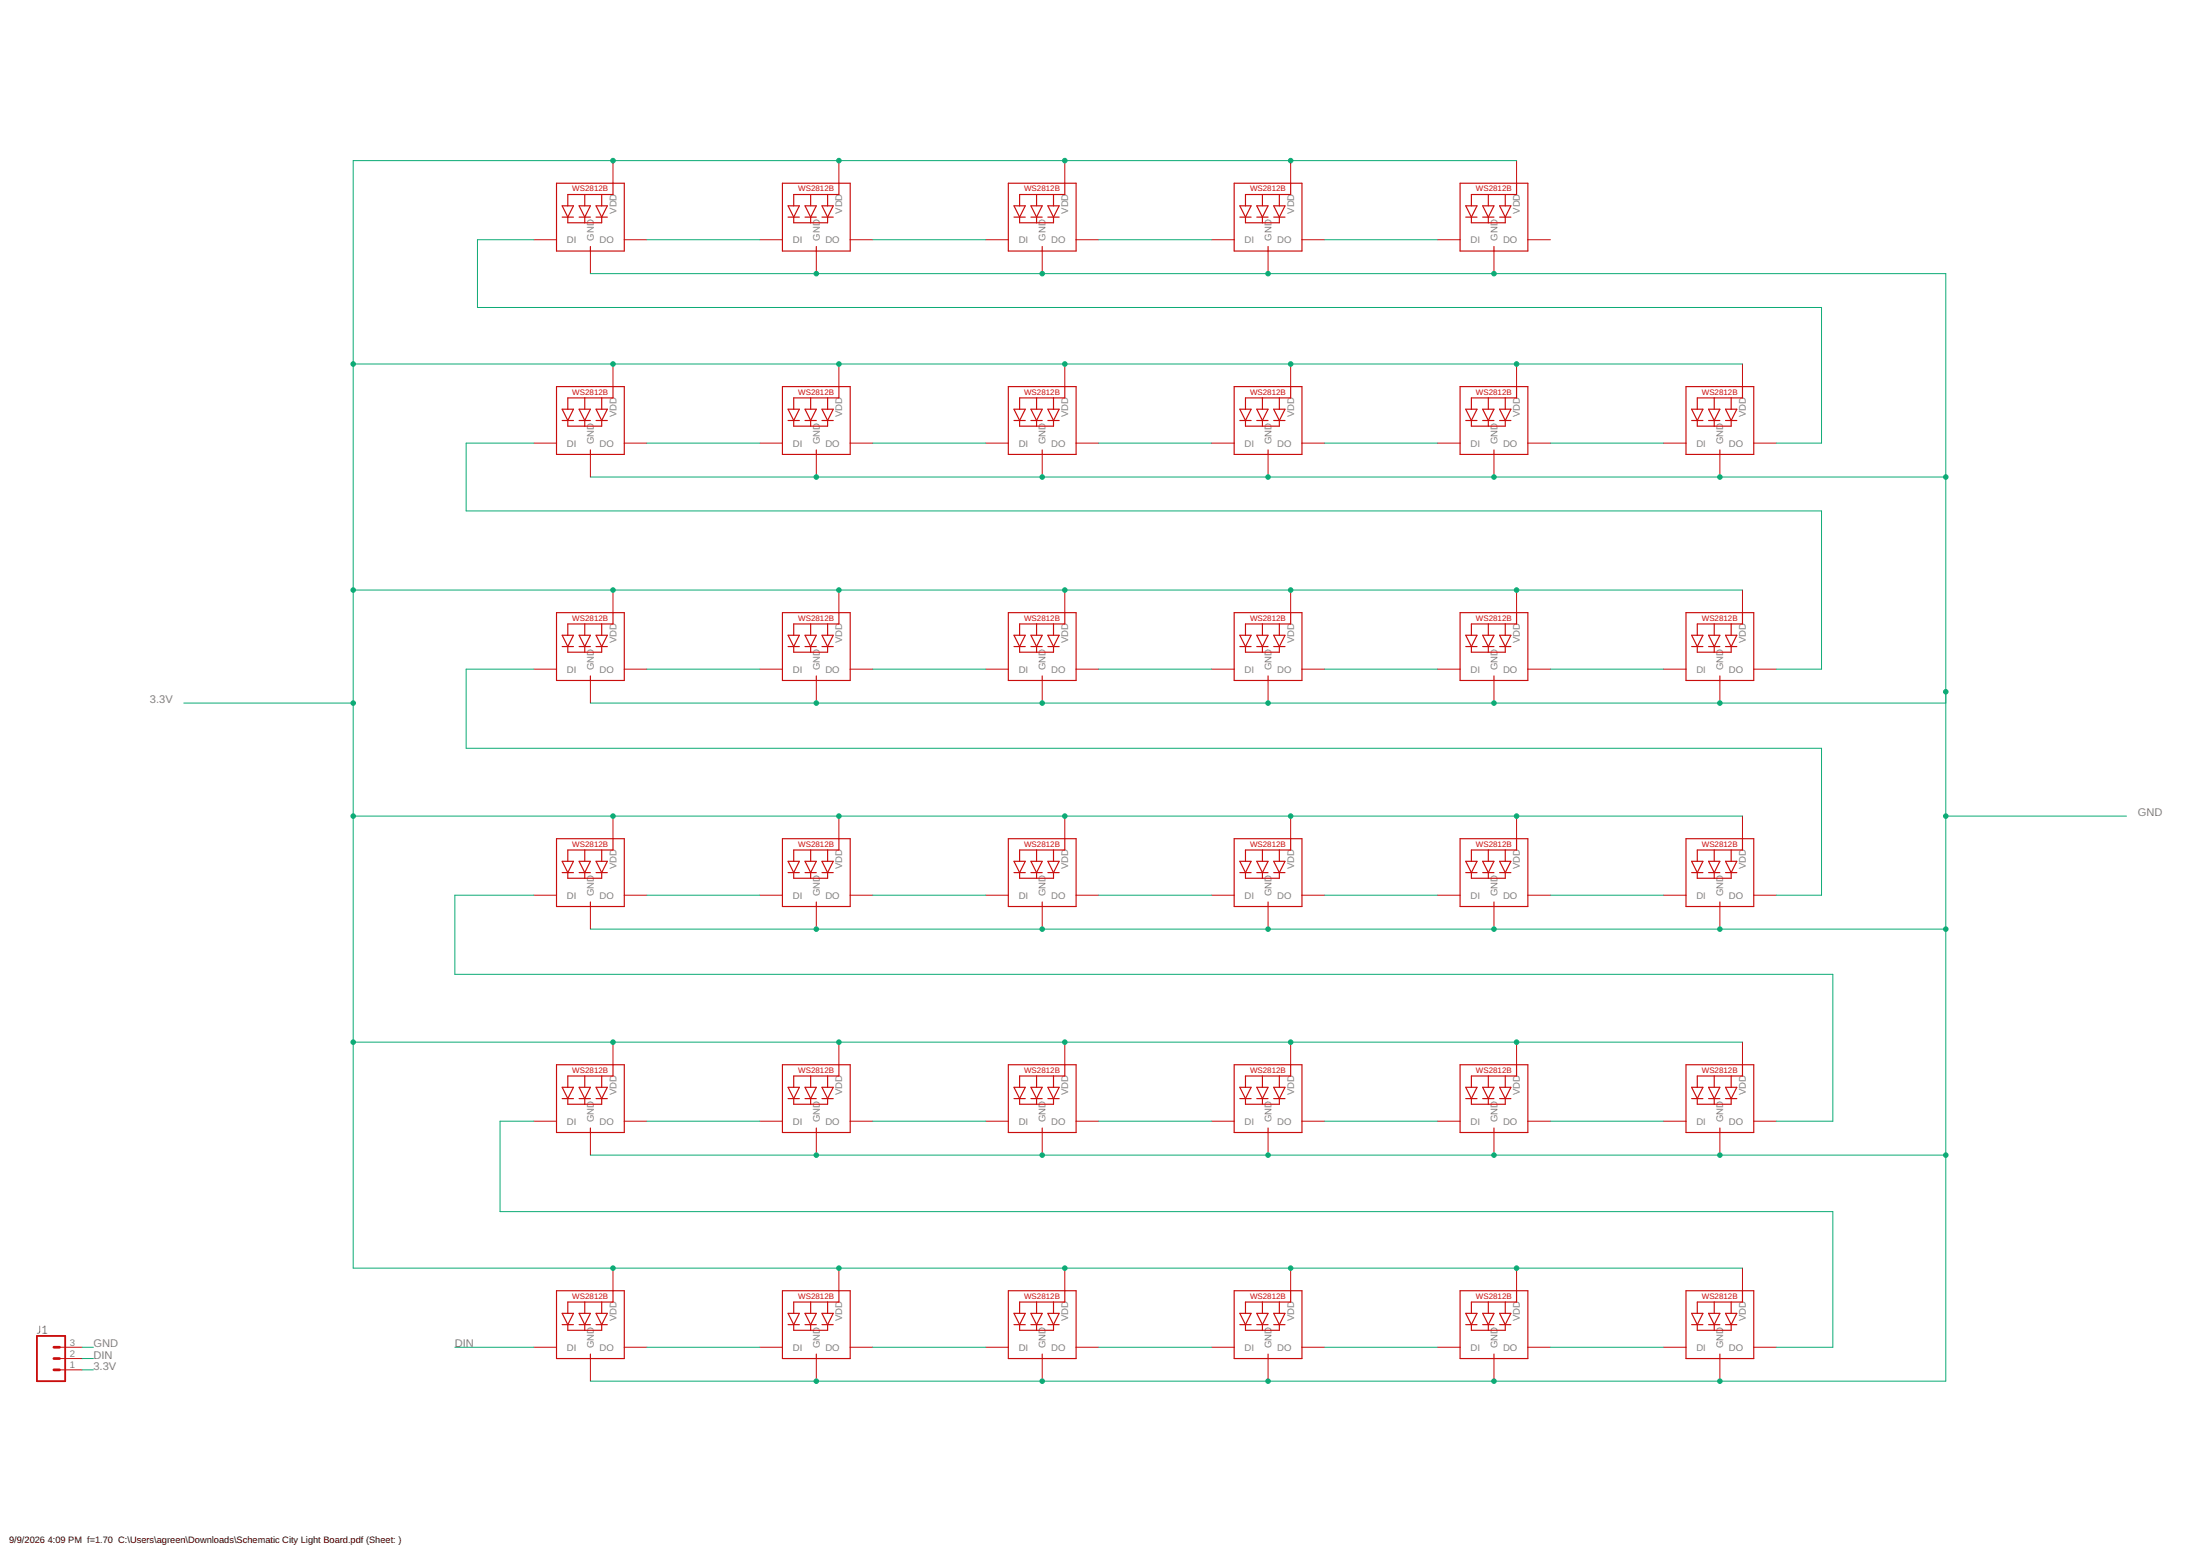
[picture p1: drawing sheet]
<svg xmlns="http://www.w3.org/2000/svg" width="841mm" height="594mm" viewBox="0 0 841 594" stroke-linecap="round" stroke-linejoin="round" font-family="sans-serif">
<path d="M15.2 506.6v2.4l-.4 .4h-.6M16.4 509.4h1.5M16.4 507.3l.7-.7v2.8" fill="none" stroke="#808080" stroke-width=".38"/>
<g fill="none" stroke="#c90d0c" stroke-width=".38">
<path d="M234.3 61.4v8.6M320.7 61.4v8.6M407.1 61.4v8.6M493.4 61.4v8.6M579.8 61.4v8.6M204.1 91.6h8.6M225.7 95.9v8.6M238.7 91.6h8.6M290.5 91.6h8.6M312.1 95.9v8.6M325 91.6h8.7M376.8 91.6h8.7"/>
<path d="M398.4 95.9v8.6M411.4 91.6h8.6M463.2 91.6h8.6M484.8 95.9v8.6M497.7 91.6h8.6M549.5 91.6h8.7M571.1 95.9v8.6M584.1 91.6h8.6M234.3 139.1v8.6M320.7 139.1v8.6M407.1 139.1v8.6M493.4 139.1v8.6"/>
<path d="M579.8 139.1v8.6M666.1 139.1v8.6M204.1 169.3h8.6M225.7 173.6v8.6M238.7 169.3h8.6M290.5 169.3h8.6M312.1 173.6v8.6M325 169.3h8.7M376.8 169.3h8.7M398.4 173.6v8.6M411.4 169.3h8.6M463.2 169.3h8.6"/>
<path d="M484.8 173.6v8.6M497.7 169.3h8.6M549.5 169.3h8.7M571.1 173.6v8.6M584.1 169.3h8.6M635.9 169.3h8.6M657.5 173.6v8.6M670.4 169.3h8.7M234.3 225.4v8.7M320.7 225.4v8.7M407.1 225.4v8.7M493.4 225.4v8.7"/>
<path d="M579.8 225.4v8.7M666.1 225.4v8.7M204.1 255.7h8.6M225.7 260v8.6M238.7 255.7h8.6M290.5 255.7h8.6M312.1 260v8.6M325 255.7h8.7M376.8 255.7h8.7M398.4 260v8.6M411.4 255.7h8.6M463.2 255.7h8.6"/>
<path d="M484.8 260v8.6M497.7 255.7h8.6M549.5 255.7h8.7M571.1 260v8.6M584.1 255.7h8.6M635.9 255.7h8.6M657.5 260v8.6M670.4 255.7h8.7M234.3 311.8v8.6M320.7 311.8v8.6M407.1 311.8v8.6M493.4 311.8v8.6"/>
<path d="M579.8 311.8v8.6M666.1 311.8v8.6M204.1 342h8.6M225.7 346.3v8.7M238.7 342h8.6M290.5 342h8.6M312.1 346.3v8.7M325 342h8.7M376.8 342h8.7M398.4 346.3v8.7M411.4 342h8.6M463.2 342h8.6"/>
<path d="M484.8 346.3v8.7M497.7 342h8.6M549.5 342h8.7M571.1 346.3v8.7M584.1 342h8.6M635.9 342h8.6M657.5 346.3v8.7M670.4 342h8.7M234.3 398.1v8.7M320.7 398.1v8.7M407.1 398.1v8.7M493.4 398.1v8.7"/>
<path d="M579.8 398.1v8.7M666.1 398.1v8.7M204.1 428.3h8.6M225.7 432.7v8.6M238.7 428.3h8.6M290.5 428.3h8.6M312.1 432.7v8.6M325 428.3h8.7M376.8 428.3h8.7M398.4 432.7v8.6M411.4 428.3h8.6M463.2 428.3h8.6"/>
<path d="M484.8 432.7v8.6M497.7 428.3h8.6M549.5 428.3h8.7M571.1 432.7v8.6M584.1 428.3h8.6M635.9 428.3h8.6M657.5 432.7v8.6M670.4 428.3h8.7M234.3 484.5v8.6M320.7 484.5v8.6M407.1 484.5v8.6M493.4 484.5v8.6"/>
<path d="M579.8 484.5v8.6M666.1 484.5v8.6M22.8 514.7h8.6M22.8 519h8.6M204.1 514.7h8.6M225.7 519v8.7M238.7 514.7h8.6M290.5 514.7h8.6M312.1 519v8.7M325 514.7h8.7M376.8 514.7h8.7M398.4 519v8.7"/>
<path d="M411.4 514.7h8.6M463.2 514.7h8.6M484.8 519v8.7M497.7 514.7h8.6M549.5 514.7h8.7M571.1 519v8.7M584.1 514.7h8.6M635.9 514.7h8.6M657.5 519v8.7M670.4 514.7h8.7M22.8 523.3h8.6"/>
</g>
<g fill="none" stroke="#c90d0c" stroke-width=".44">
<path d="M212.7 70h26v25.9h-26zM214.9 78.6h4.3l-2.1 4.4zM221.4 78.6h4.3l-2.2 4.4zM223.5 74.3v4.3M227.9 78.6h4.3l-2.2 4.4zM230 74.3v4.3M234.3 70v4.3h-17.2v4.3M299.1 70h25.9v25.9h-25.9zM301.3 78.6h4.3l-2.2 4.4zM307.7 78.6h4.4l-2.2 4.4zM309.9 74.3v4.3M314.2 78.6h4.3l-2.1 4.4z"/>
<path d="M316.4 74.3v4.3M320.7 70v4.3h-17.3v4.3M385.5 70h25.9v25.9h-25.9zM387.6 78.6h4.3l-2.1 4.4zM394.1 78.6h4.3l-2.1 4.4zM396.3 74.3v4.3M400.6 78.6h4.3l-2.2 4.4zM402.7 74.3v4.3M407.1 70v4.3h-17.3v4.3M471.8 70h25.9v25.9h-25.9zM474 78.6h4.3l-2.2 4.4zM480.4 78.6h4.4l-2.2 4.4z"/>
<path d="M482.6 74.3v4.3M486.9 78.6h4.3l-2.1 4.4zM489.1 74.3v4.3M493.4 70v4.3h-17.3v4.3M558.2 70h25.9v25.9h-25.9zM560.3 78.6h4.3l-2.1 4.4zM566.8 78.6h4.3l-2.1 4.4zM569 74.3v4.3M573.3 78.6h4.3l-2.2 4.4zM575.4 74.3v4.3M579.8 70v4.3h-17.3v4.3M214.9 83h4.3"/>
<path d="M217.1 83v2.1h12.9v-2.1M221.4 83h4.3M223.5 83v2.1M225.7 94.2v1.7M227.9 83h4.3M301.3 83h4.3M303.4 83v2.1h13v-2.1M307.7 83h4.4M309.9 83v2.1M312.1 94.2v1.7M314.2 83h4.3M387.6 83h4.3"/>
<path d="M389.8 83v2.1h12.9v-2.1M394.1 83h4.3M396.3 83v2.1M398.4 94.2v1.7M400.6 83h4.3M474 83h4.3M476.1 83v2.1h13v-2.1M480.4 83h4.4M482.6 83v2.1M484.8 94.2v1.7M486.9 83h4.3M560.3 83h4.3"/>
<path d="M562.5 83v2.1h12.9v-2.1M566.8 83h4.3M569 83v2.1M571.1 94.2v1.7M573.3 83h4.3M212.7 147.7h26v25.9h-26zM214.9 156.3h4.3l-2.1 4.4zM221.4 156.3h4.3l-2.2 4.4zM223.5 152v4.3M227.9 156.3h4.3l-2.2 4.4zM230 152v4.3M234.3 147.7v4.3h-17.2v4.3"/>
<path d="M299.1 147.7h25.9v25.9h-25.9zM301.3 156.3h4.3l-2.2 4.4zM307.7 156.3h4.4l-2.2 4.4zM309.9 152v4.3M314.2 156.3h4.3l-2.1 4.4zM316.4 152v4.3M320.7 147.7v4.3h-17.3v4.3M385.5 147.7h25.9v25.9h-25.9zM387.6 156.3h4.3l-2.1 4.4zM394.1 156.3h4.3l-2.1 4.4zM396.3 152v4.3M400.6 156.3h4.3l-2.2 4.4z"/>
<path d="M402.7 152v4.3M407.1 147.7v4.3h-17.3v4.3M471.8 147.7h25.9v25.9h-25.9zM474 156.3h4.3l-2.2 4.4zM480.4 156.3h4.4l-2.2 4.4zM482.6 152v4.3M486.9 156.3h4.3l-2.1 4.4zM489.1 152v4.3M493.4 147.7v4.3h-17.3v4.3M558.2 147.7h25.9v25.9h-25.9zM560.3 156.3h4.3l-2.1 4.4zM566.8 156.3h4.3l-2.1 4.4z"/>
<path d="M569 152v4.3M573.3 156.3h4.3l-2.2 4.4zM575.4 152v4.3M579.8 147.7v4.3h-17.3v4.3M644.5 147.7h25.9v25.9h-25.9zM646.7 156.3h4.3l-2.2 4.4zM653.2 156.3h4.3l-2.2 4.4zM655.3 152v4.3M659.6 156.3h4.4l-2.2 4.4zM661.8 152v4.3M666.1 147.7v4.3h-17.3v4.3M214.9 160.7h4.3"/>
<path d="M217.1 160.7v2.1h12.9v-2.1M221.4 160.7h4.3M223.5 160.7v2.1M225.7 171.9v1.7M227.9 160.7h4.3M301.3 160.7h4.3M303.4 160.7v2.1h13v-2.1M307.7 160.7h4.4M309.9 160.7v2.1M312.1 171.9v1.7M314.2 160.7h4.3M387.6 160.7h4.3"/>
<path d="M389.8 160.7v2.1h12.9v-2.1M394.1 160.7h4.3M396.3 160.7v2.1M398.4 171.9v1.7M400.6 160.7h4.3M474 160.7h4.3M476.1 160.7v2.1h13v-2.1M480.4 160.7h4.4M482.6 160.7v2.1M484.8 171.9v1.7M486.9 160.7h4.3M560.3 160.7h4.3"/>
<path d="M562.5 160.7v2.1h12.9v-2.1M566.8 160.7h4.3M569 160.7v2.1M571.1 171.9v1.7M573.3 160.7h4.3M646.7 160.7h4.3M648.8 160.7v2.1h13v-2.1M653.2 160.7h4.3M655.3 160.7v2.1M657.5 171.9v1.7M659.6 160.7h4.4M212.7 234.1h26v25.9h-26z"/>
<path d="M223.5 238.4v4.3M230 238.4v4.3M234.3 234.1v4.3h-17.2v4.3M299.1 234.1h25.9v25.9h-25.9zM309.9 238.4v4.3M316.4 238.4v4.3M320.7 234.1v4.3h-17.3v4.3M385.5 234.1h25.9v25.9h-25.9zM396.3 238.4v4.3M402.7 238.4v4.3M407.1 234.1v4.3h-17.3v4.3M471.8 234.1h25.9v25.9h-25.9z"/>
<path d="M482.6 238.4v4.3M489.1 238.4v4.3M493.4 234.1v4.3h-17.3v4.3M558.2 234.1h25.9v25.9h-25.9zM569 238.4v4.3M575.4 238.4v4.3M579.8 234.1v4.3h-17.3v4.3M644.5 234.1h25.9v25.9h-25.9zM655.3 238.4v4.3M661.8 238.4v4.3M666.1 234.1v4.3h-17.3v4.3M214.9 242.7h4.3l-2.1 4.3z"/>
<path d="M214.9 247h4.3M217.1 247v2.2h12.9v-2.2M221.4 242.7h4.3l-2.2 4.3zM221.4 247h4.3M223.5 247v2.2M225.7 258.2v1.8M227.9 242.7h4.3l-2.2 4.3zM227.9 247h4.3M301.3 242.7h4.3l-2.2 4.3zM301.3 247h4.3M303.4 247v2.2h13v-2.2M307.7 242.7h4.4l-2.2 4.3z"/>
<path d="M307.7 247h4.4M309.9 247v2.2M312.1 258.2v1.8M314.2 242.7h4.3l-2.1 4.3zM314.2 247h4.3M387.6 242.7h4.3l-2.1 4.3zM387.6 247h4.3M389.8 247v2.2h12.9v-2.2M394.1 242.7h4.3l-2.1 4.3zM394.1 247h4.3M396.3 247v2.2M398.4 258.2v1.8"/>
<path d="M400.6 242.7h4.3l-2.2 4.3zM400.6 247h4.3M474 242.7h4.3l-2.2 4.3zM474 247h4.3M476.1 247v2.2h13v-2.2M480.4 242.7h4.4l-2.2 4.3zM480.4 247h4.4M482.6 247v2.2M484.8 258.2v1.8M486.9 242.7h4.3l-2.1 4.3zM486.9 247h4.3M560.3 242.7h4.3l-2.1 4.3z"/>
<path d="M560.3 247h4.3M562.5 247v2.2h12.9v-2.2M566.8 242.7h4.3l-2.1 4.3zM566.8 247h4.3M569 247v2.2M571.1 258.2v1.8M573.3 242.7h4.3l-2.2 4.3zM573.3 247h4.3M646.7 242.7h4.3l-2.2 4.3zM646.7 247h4.3M648.8 247v2.2h13v-2.2M653.2 242.7h4.3l-2.2 4.3z"/>
<path d="M653.2 247h4.3M655.3 247v2.2M657.5 258.2v1.8M659.6 242.7h4.4l-2.2 4.3zM659.6 247h4.4M212.7 320.4h26v25.9h-26zM214.9 329.1h4.3l-2.1 4.3zM214.9 333.4h4.3M217.1 333.4v2.1h12.9v-2.1M221.4 329.1h4.3l-2.2 4.3zM221.4 333.4h4.3M223.5 324.7v4.4"/>
<path d="M223.5 333.4v2.1M227.9 329.1h4.3l-2.2 4.3zM227.9 333.4h4.3M230 324.7v4.4M234.3 320.4v4.3h-17.2v4.4M299.1 320.4h25.9v25.9h-25.9zM301.3 329.1h4.3l-2.2 4.3zM301.3 333.4h4.3M303.4 333.4v2.1h13v-2.1M307.7 329.1h4.4l-2.2 4.3zM307.7 333.4h4.4M309.9 324.7v4.4"/>
<path d="M309.9 333.4v2.1M314.2 329.1h4.3l-2.1 4.3zM314.2 333.4h4.3M316.4 324.7v4.4M320.7 320.4v4.3h-17.3v4.4M385.5 320.4h25.9v25.9h-25.9zM387.6 329.1h4.3l-2.1 4.3zM387.6 333.4h4.3M389.8 333.4v2.1h12.9v-2.1M394.1 329.1h4.3l-2.1 4.3zM394.1 333.4h4.3M396.3 324.7v4.4"/>
<path d="M396.3 333.4v2.1M400.6 329.1h4.3l-2.2 4.3zM400.6 333.4h4.3M402.7 324.7v4.4M407.1 320.4v4.3h-17.3v4.4M471.8 320.4h25.9v25.9h-25.9zM474 329.1h4.3l-2.2 4.3zM474 333.4h4.3M476.1 333.4v2.1h13v-2.1M480.4 329.1h4.4l-2.2 4.3zM480.4 333.4h4.4M482.6 324.7v4.4"/>
<path d="M482.6 333.4v2.1M486.9 329.1h4.3l-2.1 4.3zM486.9 333.4h4.3M489.1 324.7v4.4M493.4 320.4v4.3h-17.3v4.4M558.2 320.4h25.9v25.9h-25.9zM560.3 329.1h4.3l-2.1 4.3zM560.3 333.4h4.3M562.5 333.4v2.1h12.9v-2.1M566.8 329.1h4.3l-2.1 4.3zM566.8 333.4h4.3M569 324.7v4.4"/>
<path d="M569 333.4v2.1M573.3 329.1h4.3l-2.2 4.3zM573.3 333.4h4.3M575.4 324.7v4.4M579.8 320.4v4.3h-17.3v4.4M644.5 320.4h25.9v25.9h-25.9zM646.7 329.1h4.3l-2.2 4.3zM646.7 333.4h4.3M648.8 333.4v2.1h13v-2.1M653.2 329.1h4.3l-2.2 4.3zM653.2 333.4h4.3M655.3 324.7v4.4"/>
<path d="M655.3 333.4v2.1M659.6 329.1h4.4l-2.2 4.3zM659.6 333.4h4.4M661.8 324.7v4.4M666.1 320.4v4.3h-17.3v4.4M225.7 344.6v1.7M312.1 344.6v1.7M398.4 344.6v1.7M484.8 344.6v1.7M571.1 344.6v1.7M657.5 344.6v1.7M212.7 406.8h26v25.9h-26z"/>
<path d="M214.9 415.4h4.3l-2.1 4.3zM214.9 419.7h4.3M217.1 419.7v2.2h12.9v-2.2M221.4 415.4h4.3l-2.2 4.3zM221.4 419.7h4.3M223.5 411.1v4.3M223.5 419.7v2.2M227.9 415.4h4.3l-2.2 4.3zM227.9 419.7h4.3M230 411.1v4.3M234.3 406.8v4.3h-17.2v4.3M299.1 406.8h25.9v25.9h-25.9z"/>
<path d="M301.3 415.4h4.3l-2.2 4.3zM301.3 419.7h4.3M303.4 419.7v2.2h13v-2.2M307.7 415.4h4.4l-2.2 4.3zM307.7 419.7h4.4M309.9 411.1v4.3M309.9 419.7v2.2M314.2 415.4h4.3l-2.1 4.3zM314.2 419.7h4.3M316.4 411.1v4.3M320.7 406.8v4.3h-17.3v4.3M385.5 406.8h25.9v25.9h-25.9z"/>
<path d="M387.6 415.4h4.3l-2.1 4.3zM387.6 419.7h4.3M389.8 419.7v2.2h12.9v-2.2M394.1 415.4h4.3l-2.1 4.3zM394.1 419.7h4.3M396.3 411.1v4.3M396.3 419.7v2.2M400.6 415.4h4.3l-2.2 4.3zM400.6 419.7h4.3M402.7 411.1v4.3M407.1 406.8v4.3h-17.3v4.3M471.8 406.8h25.9v25.9h-25.9z"/>
<path d="M474 415.4h4.3l-2.2 4.3zM474 419.7h4.3M476.1 419.7v2.2h13v-2.2M480.4 415.4h4.4l-2.2 4.3zM480.4 419.7h4.4M482.6 411.1v4.3M482.6 419.7v2.2M486.9 415.4h4.3l-2.1 4.3zM486.9 419.7h4.3M489.1 411.1v4.3M493.4 406.8v4.3h-17.3v4.3M558.2 406.8h25.9v25.9h-25.9z"/>
<path d="M560.3 415.4h4.3l-2.1 4.3zM560.3 419.7h4.3M562.5 419.7v2.2h12.9v-2.2M566.8 415.4h4.3l-2.1 4.3zM566.8 419.7h4.3M569 411.1v4.3M569 419.7v2.2M573.3 415.4h4.3l-2.2 4.3zM573.3 419.7h4.3M575.4 411.1v4.3M579.8 406.8v4.3h-17.3v4.3M644.5 406.8h25.9v25.9h-25.9z"/>
<path d="M646.7 415.4h4.3l-2.2 4.3zM646.7 419.7h4.3M648.8 419.7v2.2h13v-2.2M653.2 415.4h4.3l-2.2 4.3zM653.2 419.7h4.3M655.3 411.1v4.3M655.3 419.7v2.2M659.6 415.4h4.4l-2.2 4.3zM659.6 419.7h4.4M661.8 411.1v4.3M666.1 406.8v4.3h-17.3v4.3M225.7 431v1.7"/>
<path d="M312.1 431v1.7M398.4 431v1.7M484.8 431v1.7M571.1 431v1.7M657.5 431v1.7M212.7 493.1h26v25.9h-26zM223.5 497.4v4.4M230 497.4v4.4M234.3 493.1v4.3h-17.2v4.4M299.1 493.1h25.9v25.9h-25.9zM309.9 497.4v4.4M316.4 497.4v4.4"/>
<path d="M320.7 493.1v4.3h-17.3v4.4M385.5 493.1h25.9v25.9h-25.9zM396.3 497.4v4.4M402.7 497.4v4.4M407.1 493.1v4.3h-17.3v4.4M471.8 493.1h25.9v25.9h-25.9zM482.6 497.4v4.4M489.1 497.4v4.4M493.4 493.1v4.3h-17.3v4.4M558.2 493.1h25.9v25.9h-25.9zM569 497.4v4.4M575.4 497.4v4.4"/>
<path d="M579.8 493.1v4.3h-17.3v4.4M644.5 493.1h25.9v25.9h-25.9zM655.3 497.4v4.4M661.8 497.4v4.4M666.1 493.1v4.3h-17.3v4.4M214.9 501.8h4.3l-2.1 4.3zM214.9 506.1h4.3M217.1 506.1v2.1h12.9v-2.1M221.4 501.8h4.3l-2.2 4.3zM221.4 506.1h4.3M223.5 506.1v2.1M225.7 517.3v1.7"/>
<path d="M227.9 501.8h4.3l-2.2 4.3zM227.9 506.1h4.3M301.3 501.8h4.3l-2.2 4.3zM301.3 506.1h4.3M303.4 506.1v2.1h13v-2.1M307.7 501.8h4.4l-2.2 4.3zM307.7 506.1h4.4M309.9 506.1v2.1M312.1 517.3v1.7M314.2 501.8h4.3l-2.1 4.3zM314.2 506.1h4.3M387.6 501.8h4.3l-2.1 4.3z"/>
<path d="M387.6 506.1h4.3M389.8 506.1v2.1h12.9v-2.1M394.1 501.8h4.3l-2.1 4.3zM394.1 506.1h4.3M396.3 506.1v2.1M398.4 517.3v1.7M400.6 501.8h4.3l-2.2 4.3zM400.6 506.1h4.3M474 501.8h4.3l-2.2 4.3zM474 506.1h4.3M476.1 506.1v2.1h13v-2.1M480.4 501.8h4.4l-2.2 4.3z"/>
<path d="M480.4 506.1h4.4M482.6 506.1v2.1M484.8 517.3v1.7M486.9 501.8h4.3l-2.1 4.3zM486.9 506.1h4.3M560.3 501.8h4.3l-2.1 4.3zM560.3 506.1h4.3M562.5 506.1v2.1h12.9v-2.1M566.8 501.8h4.3l-2.1 4.3zM566.8 506.1h4.3M569 506.1v2.1M571.1 517.3v1.7"/>
<path d="M573.3 501.8h4.3l-2.2 4.3zM573.3 506.1h4.3M646.7 501.8h4.3l-2.2 4.3zM646.7 506.1h4.3M648.8 506.1v2.1h13v-2.1M653.2 501.8h4.3l-2.2 4.3zM653.2 506.1h4.3M655.3 506.1v2.1M657.5 517.3v1.7M659.6 501.8h4.4l-2.2 4.3zM659.6 506.1h4.4"/>
</g>
<path d="M14.1 510.4h10.8v17.3h-10.8z" fill="none" stroke="#c90d0c" stroke-width=".7"/>
<path d="M20.6 514.7h2.2M20.6 519h2.2M20.6 523.3h2.2" fill="none" stroke="#c90d0c" stroke-width="1"/>
<g fill="none" stroke="#0dab76" stroke-width=".38">
<path d="M579.8 61.4h-444.8v423.1h531.1M204.1 91.6h-21.6v25.9h513.8v51.8h-17.2M247.3 91.6h43.2M333.7 91.6h43.1M420 91.6h43.2M506.3 91.6h43.2M225.7 104.5h518.1v423.2h-518.1M135 139.1h531.1M204.1 169.3h-25.9v25.9h518.1v60.5h-17.2M247.3 169.3h43.2M333.7 169.3h43.1M420 169.3h43.2"/>
<path d="M506.3 169.3h43.2M592.7 169.3h43.2M225.7 182.2h518.1M135 225.4h531.1M204.1 255.7h-25.9v30.2h518.1v56.1h-17.2M247.3 255.7h43.2M333.7 255.7h43.1M420 255.7h43.2M506.3 255.7h43.2M592.7 255.7h43.2M70.3 268.6h64.7M225.7 268.6h518.1"/>
<path d="M135 311.8h531.1M743.8 311.8h69.1M204.1 342h-30.2v30.2h526.8v56.1h-21.6M225.7 355h518.1M247.3 342h43.2M333.7 342h43.1M420 342h43.2M506.3 342h43.2M592.7 342h43.2M135 398.1h531.1M204.1 428.3h-12.9v34.6h509.5v51.8h-21.6M247.3 428.3h43.2"/>
<path d="M333.7 428.3h43.1M420 428.3h43.2M506.3 428.3h43.2M592.7 428.3h43.2M225.7 441.3h518.1M31.4 514.7h4.3M31.4 519h4.3M173.9 514.7h30.2M247.3 514.7h43.2M333.7 514.7h43.1M420 514.7h43.2M506.3 514.7h43.2"/>
<path d="M592.7 514.7h43.2M31.4 523.3h4.3"/>
</g>
<g fill="#0dab76" stroke="#0dab76" stroke-width=".38">
<circle cx="579.8" cy="398.1" r=".87"/>
<circle cx="493.4" cy="398.1" r=".87"/>
<circle cx="407.1" cy="398.1" r=".87"/>
<circle cx="320.7" cy="398.1" r=".87"/>
<circle cx="234.3" cy="398.1" r=".87"/>
<circle cx="579.8" cy="311.8" r=".87"/>
<circle cx="493.4" cy="311.8" r=".87"/>
<circle cx="407.1" cy="311.8" r=".87"/>
<circle cx="320.7" cy="311.8" r=".87"/>
<circle cx="234.3" cy="311.8" r=".87"/>
<circle cx="579.8" cy="225.4" r=".87"/>
<circle cx="493.4" cy="225.4" r=".87"/>
<circle cx="407.1" cy="225.4" r=".87"/>
<circle cx="320.7" cy="225.4" r=".87"/>
<circle cx="234.3" cy="225.4" r=".87"/>
<circle cx="579.8" cy="139.1" r=".87"/>
<circle cx="493.4" cy="139.1" r=".87"/>
<circle cx="407.1" cy="139.1" r=".87"/>
<circle cx="320.7" cy="139.1" r=".87"/>
<circle cx="234.3" cy="139.1" r=".87"/>
<circle cx="579.8" cy="484.5" r=".87"/>
<circle cx="493.4" cy="484.5" r=".87"/>
<circle cx="407.1" cy="484.5" r=".87"/>
<circle cx="320.7" cy="484.5" r=".87"/>
<circle cx="234.3" cy="484.5" r=".87"/>
<circle cx="234.3" cy="61.4" r=".87"/>
<circle cx="320.7" cy="61.4" r=".87"/>
<circle cx="407.1" cy="61.4" r=".87"/>
<circle cx="493.4" cy="61.4" r=".87"/>
<circle cx="135" cy="139.1" r=".87"/>
<circle cx="135" cy="225.4" r=".87"/>
<circle cx="135" cy="311.8" r=".87"/>
<circle cx="135" cy="398.1" r=".87"/>
<circle cx="135" cy="268.6" r=".87"/>
<circle cx="312.1" cy="182.2" r=".87"/>
<circle cx="398.4" cy="182.2" r=".87"/>
<circle cx="484.8" cy="182.2" r=".87"/>
<circle cx="571.1" cy="182.2" r=".87"/>
<circle cx="657.5" cy="182.2" r=".87"/>
<circle cx="312.1" cy="268.6" r=".87"/>
<circle cx="398.4" cy="268.6" r=".87"/>
<circle cx="484.8" cy="268.6" r=".87"/>
<circle cx="571.1" cy="268.6" r=".87"/>
<circle cx="657.5" cy="268.6" r=".87"/>
<circle cx="312.1" cy="355" r=".87"/>
<circle cx="398.4" cy="355" r=".87"/>
<circle cx="484.8" cy="355" r=".87"/>
<circle cx="571.1" cy="355" r=".87"/>
<circle cx="657.5" cy="355" r=".87"/>
<circle cx="312.1" cy="441.3" r=".87"/>
<circle cx="398.4" cy="441.3" r=".87"/>
<circle cx="484.8" cy="441.3" r=".87"/>
<circle cx="571.1" cy="441.3" r=".87"/>
<circle cx="657.5" cy="441.3" r=".87"/>
<circle cx="312.1" cy="104.5" r=".87"/>
<circle cx="398.4" cy="104.5" r=".87"/>
<circle cx="484.8" cy="104.5" r=".87"/>
<circle cx="571.1" cy="104.5" r=".87"/>
<circle cx="657.5" cy="527.7" r=".87"/>
<circle cx="571.1" cy="527.7" r=".87"/>
<circle cx="484.8" cy="527.7" r=".87"/>
<circle cx="398.4" cy="527.7" r=".87"/>
<circle cx="312.1" cy="527.7" r=".87"/>
<circle cx="743.8" cy="441.3" r=".87"/>
<circle cx="743.8" cy="355" r=".87"/>
<circle cx="743.8" cy="264.3" r=".87"/>
<circle cx="743.8" cy="182.2" r=".87"/>
<circle cx="743.8" cy="311.8" r=".87"/>
</g>
<g font-size="4.3" fill="#808080">
<text x="57.3" y="268.6">3.3V</text>
<text x="817.2" y="311.8">GND</text>
<text x="35.7" y="514.7">GND</text>
<text x="173.9" y="514.7">DIN</text>
<text x="35.7" y="519">DIN</text>
<text x="35.7" y="523.3">3.3V</text>
</g>
<g font-size="3.7" fill="#808080">
<text x="235.6" y="81.7" transform="rotate(-90 235.6 81.7)">VDD</text>
<text x="322" y="81.7" transform="rotate(-90 322 81.7)">VDD</text>
<text x="408.3" y="81.7" transform="rotate(-90 408.3 81.7)">VDD</text>
<text x="494.7" y="81.7" transform="rotate(-90 494.7 81.7)">VDD</text>
<text x="581" y="81.7" transform="rotate(-90 581 81.7)">VDD</text>
<text x="216.7" y="92.9">DI</text>
<text x="227" y="91.9" transform="rotate(-90 227 91.9)">GND</text>
<text x="229.2" y="92.9">DO</text>
<text x="303.1" y="92.9">DI</text>
<text x="313.3" y="91.9" transform="rotate(-90 313.3 91.9)">GND</text>
<text x="315.5" y="92.9">DO</text>
<text x="389.4" y="92.9">DI</text>
<text x="399.7" y="91.9" transform="rotate(-90 399.7 91.9)">GND</text>
<text x="401.9" y="92.9">DO</text>
<text x="475.8" y="92.9">DI</text>
<text x="486.1" y="91.9" transform="rotate(-90 486.1 91.9)">GND</text>
<text x="488.2" y="92.9">DO</text>
<text x="562.1" y="92.9">DI</text>
<text x="572.4" y="91.9" transform="rotate(-90 572.4 91.9)">GND</text>
<text x="574.6" y="92.9">DO</text>
<text x="235.6" y="159.4" transform="rotate(-90 235.6 159.4)">VDD</text>
<text x="322" y="159.4" transform="rotate(-90 322 159.4)">VDD</text>
<text x="408.3" y="159.4" transform="rotate(-90 408.3 159.4)">VDD</text>
<text x="494.7" y="159.4" transform="rotate(-90 494.7 159.4)">VDD</text>
<text x="581" y="159.4" transform="rotate(-90 581 159.4)">VDD</text>
<text x="667.4" y="159.4" transform="rotate(-90 667.4 159.4)">VDD</text>
<text x="216.7" y="170.6">DI</text>
<text x="227" y="169.6" transform="rotate(-90 227 169.6)">GND</text>
<text x="229.2" y="170.6">DO</text>
<text x="303.1" y="170.6">DI</text>
<text x="313.3" y="169.6" transform="rotate(-90 313.3 169.6)">GND</text>
<text x="315.5" y="170.6">DO</text>
<text x="389.4" y="170.6">DI</text>
<text x="399.7" y="169.6" transform="rotate(-90 399.7 169.6)">GND</text>
<text x="401.9" y="170.6">DO</text>
<text x="475.8" y="170.6">DI</text>
<text x="486.1" y="169.6" transform="rotate(-90 486.1 169.6)">GND</text>
<text x="488.2" y="170.6">DO</text>
<text x="562.1" y="170.6">DI</text>
<text x="572.4" y="169.6" transform="rotate(-90 572.4 169.6)">GND</text>
<text x="574.6" y="170.6">DO</text>
<text x="648.5" y="170.6">DI</text>
<text x="658.8" y="169.6" transform="rotate(-90 658.8 169.6)">GND</text>
<text x="661" y="170.6">DO</text>
<text x="235.6" y="245.8" transform="rotate(-90 235.6 245.8)">VDD</text>
<text x="322" y="245.8" transform="rotate(-90 322 245.8)">VDD</text>
<text x="408.3" y="245.8" transform="rotate(-90 408.3 245.8)">VDD</text>
<text x="494.7" y="245.8" transform="rotate(-90 494.7 245.8)">VDD</text>
<text x="581" y="245.8" transform="rotate(-90 581 245.8)">VDD</text>
<text x="667.4" y="245.8" transform="rotate(-90 667.4 245.8)">VDD</text>
<text x="216.7" y="256.9">DI</text>
<text x="227" y="256" transform="rotate(-90 227 256)">GND</text>
<text x="229.2" y="256.9">DO</text>
<text x="303.1" y="256.9">DI</text>
<text x="313.3" y="256" transform="rotate(-90 313.3 256)">GND</text>
<text x="315.5" y="256.9">DO</text>
<text x="389.4" y="256.9">DI</text>
<text x="399.7" y="256" transform="rotate(-90 399.7 256)">GND</text>
<text x="401.9" y="256.9">DO</text>
<text x="475.8" y="256.9">DI</text>
<text x="486.1" y="256" transform="rotate(-90 486.1 256)">GND</text>
<text x="488.2" y="256.9">DO</text>
<text x="562.1" y="256.9">DI</text>
<text x="572.4" y="256" transform="rotate(-90 572.4 256)">GND</text>
<text x="574.6" y="256.9">DO</text>
<text x="648.5" y="256.9">DI</text>
<text x="658.8" y="256" transform="rotate(-90 658.8 256)">GND</text>
<text x="661" y="256.9">DO</text>
<text x="235.6" y="332.1" transform="rotate(-90 235.6 332.1)">VDD</text>
<text x="322" y="332.1" transform="rotate(-90 322 332.1)">VDD</text>
<text x="408.3" y="332.1" transform="rotate(-90 408.3 332.1)">VDD</text>
<text x="494.7" y="332.1" transform="rotate(-90 494.7 332.1)">VDD</text>
<text x="581" y="332.1" transform="rotate(-90 581 332.1)">VDD</text>
<text x="667.4" y="332.1" transform="rotate(-90 667.4 332.1)">VDD</text>
<text x="216.7" y="343.3">DI</text>
<text x="227" y="342.4" transform="rotate(-90 227 342.4)">GND</text>
<text x="229.2" y="343.3">DO</text>
<text x="303.1" y="343.3">DI</text>
<text x="313.3" y="342.4" transform="rotate(-90 313.3 342.4)">GND</text>
<text x="315.5" y="343.3">DO</text>
<text x="389.4" y="343.3">DI</text>
<text x="399.7" y="342.4" transform="rotate(-90 399.7 342.4)">GND</text>
<text x="401.9" y="343.3">DO</text>
<text x="475.8" y="343.3">DI</text>
<text x="486.1" y="342.4" transform="rotate(-90 486.1 342.4)">GND</text>
<text x="488.2" y="343.3">DO</text>
<text x="562.1" y="343.3">DI</text>
<text x="572.4" y="342.4" transform="rotate(-90 572.4 342.4)">GND</text>
<text x="574.6" y="343.3">DO</text>
<text x="648.5" y="343.3">DI</text>
<text x="658.8" y="342.4" transform="rotate(-90 658.8 342.4)">GND</text>
<text x="661" y="343.3">DO</text>
<text x="235.6" y="418.5" transform="rotate(-90 235.6 418.5)">VDD</text>
<text x="322" y="418.5" transform="rotate(-90 322 418.5)">VDD</text>
<text x="408.3" y="418.5" transform="rotate(-90 408.3 418.5)">VDD</text>
<text x="494.7" y="418.5" transform="rotate(-90 494.7 418.5)">VDD</text>
<text x="581" y="418.5" transform="rotate(-90 581 418.5)">VDD</text>
<text x="667.4" y="418.5" transform="rotate(-90 667.4 418.5)">VDD</text>
<text x="216.7" y="429.7">DI</text>
<text x="227" y="428.7" transform="rotate(-90 227 428.7)">GND</text>
<text x="229.2" y="429.6">DO</text>
<text x="303.1" y="429.7">DI</text>
<text x="313.3" y="428.7" transform="rotate(-90 313.3 428.7)">GND</text>
<text x="315.5" y="429.6">DO</text>
<text x="389.4" y="429.7">DI</text>
<text x="399.7" y="428.7" transform="rotate(-90 399.7 428.7)">GND</text>
<text x="401.9" y="429.6">DO</text>
<text x="475.8" y="429.7">DI</text>
<text x="486.1" y="428.7" transform="rotate(-90 486.1 428.7)">GND</text>
<text x="488.2" y="429.6">DO</text>
<text x="562.1" y="429.7">DI</text>
<text x="572.4" y="428.7" transform="rotate(-90 572.4 428.7)">GND</text>
<text x="574.6" y="429.6">DO</text>
<text x="648.5" y="429.7">DI</text>
<text x="658.8" y="428.7" transform="rotate(-90 658.8 428.7)">GND</text>
<text x="661" y="429.6">DO</text>
<text x="235.6" y="504.8" transform="rotate(-90 235.6 504.8)">VDD</text>
<text x="322" y="504.8" transform="rotate(-90 322 504.8)">VDD</text>
<text x="408.3" y="504.8" transform="rotate(-90 408.3 504.8)">VDD</text>
<text x="494.7" y="504.8" transform="rotate(-90 494.7 504.8)">VDD</text>
<text x="581" y="504.8" transform="rotate(-90 581 504.8)">VDD</text>
<text x="667.4" y="504.8" transform="rotate(-90 667.4 504.8)">VDD</text>
<text x="26.7" y="514.1">3</text>
<text x="227" y="515.1" transform="rotate(-90 227 515.1)">GND</text>
<text x="229.2" y="516">DO</text>
<text x="313.3" y="515.1" transform="rotate(-90 313.3 515.1)">GND</text>
<text x="315.5" y="516">DO</text>
<text x="399.7" y="515.1" transform="rotate(-90 399.7 515.1)">GND</text>
<text x="401.9" y="516">DO</text>
<text x="486.1" y="515.1" transform="rotate(-90 486.1 515.1)">GND</text>
<text x="488.2" y="516">DO</text>
<text x="572.4" y="515.1" transform="rotate(-90 572.4 515.1)">GND</text>
<text x="574.6" y="516">DO</text>
<text x="658.8" y="515.1" transform="rotate(-90 658.8 515.1)">GND</text>
<text x="661" y="516">DO</text>
<text x="26.7" y="518.4">2</text>
<text x="216.7" y="516">DI</text>
<text x="303.1" y="516">DI</text>
<text x="389.4" y="516">DI</text>
<text x="475.8" y="516">DI</text>
<text x="562.1" y="516">DI</text>
<text x="648.5" y="516">DI</text>
<text x="26.7" y="522.7">1</text>
</g>
<g font-size="3.5">
<text x="3.5" y="589.6">9/9/2026</text>
<text x="18.2" y="589.6">4:09 PM f=1.70 C:\Users\agreen\Downloads\Schematic City Light Board.pdf (Sheet: )</text>
</g>
<g font-size="3" fill="#c90d0c">
<text x="218.8" y="73">WS2812B</text>
<text x="305.1" y="73">WS2812B</text>
<text x="391.5" y="73">WS2812B</text>
<text x="477.9" y="73">WS2812B</text>
<text x="564.2" y="73">WS2812B</text>
<text x="218.8" y="150.7">WS2812B</text>
<text x="305.1" y="150.7">WS2812B</text>
<text x="391.5" y="150.7">WS2812B</text>
<text x="477.9" y="150.7">WS2812B</text>
<text x="564.2" y="150.7">WS2812B</text>
<text x="650.6" y="150.7">WS2812B</text>
<text x="218.8" y="237.1">WS2812B</text>
<text x="305.1" y="237.1">WS2812B</text>
<text x="391.5" y="237.1">WS2812B</text>
<text x="477.9" y="237.1">WS2812B</text>
<text x="564.2" y="237.1">WS2812B</text>
<text x="650.6" y="237.1">WS2812B</text>
<text x="218.8" y="323.4">WS2812B</text>
<text x="305.1" y="323.4">WS2812B</text>
<text x="391.5" y="323.4">WS2812B</text>
<text x="477.9" y="323.4">WS2812B</text>
<text x="564.2" y="323.4">WS2812B</text>
<text x="650.6" y="323.4">WS2812B</text>
<text x="218.8" y="409.8">WS2812B</text>
<text x="305.1" y="409.8">WS2812B</text>
<text x="391.5" y="409.8">WS2812B</text>
<text x="477.9" y="409.8">WS2812B</text>
<text x="564.2" y="409.8">WS2812B</text>
<text x="650.6" y="409.8">WS2812B</text>
<text x="218.8" y="496.1">WS2812B</text>
<text x="305.1" y="496.1">WS2812B</text>
<text x="391.5" y="496.1">WS2812B</text>
<text x="477.9" y="496.1">WS2812B</text>
<text x="564.2" y="496.1">WS2812B</text>
<text x="650.6" y="496.1">WS2812B</text>
</g>
</svg>
